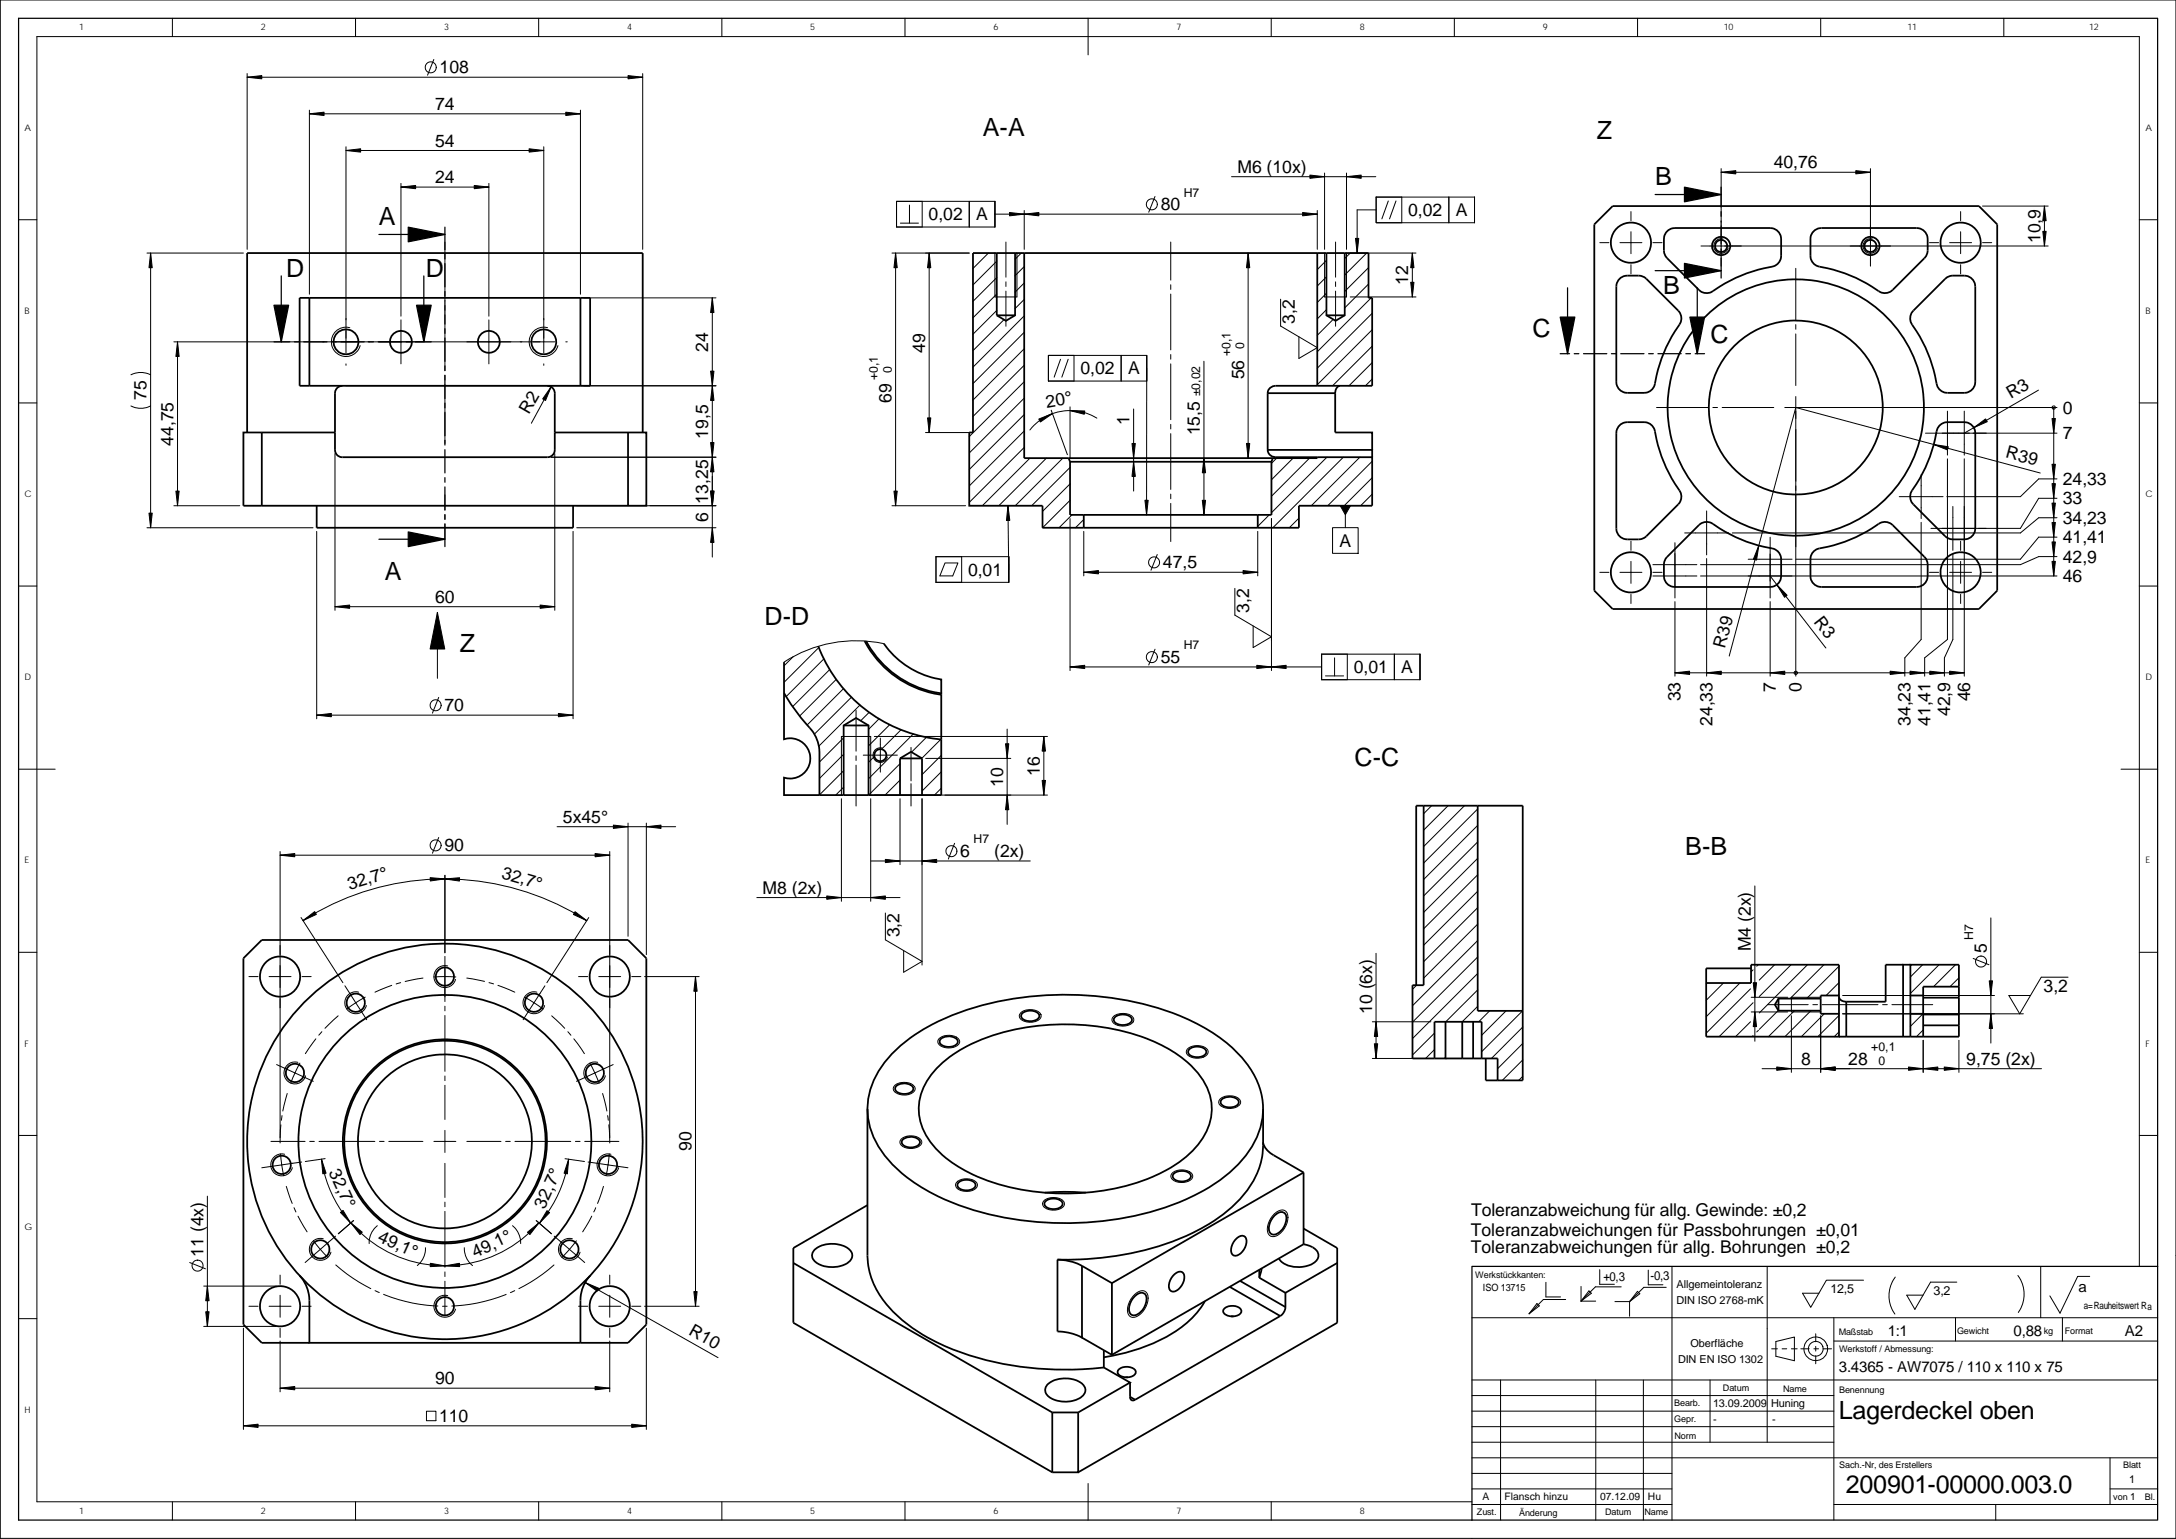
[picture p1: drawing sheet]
<svg xmlns="http://www.w3.org/2000/svg" width="594mm" height="420mm" viewBox="0 0 594 420" stroke-linecap="round" stroke-linejoin="round" font-family="sans-serif">
<g fill="none" stroke="#000" stroke-width=".27">
<path d="M.1 0h594v420h-594zM47.1 5v5M97.1 5v5M118.4 16.2l-1.7 4.3M147.1 5v5M197.1 5v5M247.1 5v5M297.1 5v10M347.1 5v5M397.1 5v5M447.1 5v5M497.1 5v5"/>
<path d="M547.1 5v5M67.5 21.1h108M67.5 20.1v48M84.5 30.1v50.2M84.5 31.1h74M158.5 30.1v50.2M175.5 20.1v48M5.1 60h5M94.5 40.1v56.2M94.5 41.1h54M109.5 50.1v36.2M109.5 51.1h24"/>
<path d="M133.5 50.1v36.2M148.5 40.1v56.2M244.8 55h26.8v7h-26.8zM244.8 55v7h7v-7M248.3 56v4.9M264.6 55v7M271.6 58.5h88M279.6 57.5v10.6M315.3 53.6l-1.7 4.3M359.6 57.5v10.6M361.6 47.2v20.9M367.6 47.2v20.9"/>
<path d="M375.6 48.2h-39.4M375.7 57.3h-5.2v11.8M375.7 53.8h26.9v7h-26.9zM375.7 53.8v7h7v-7M379 54.9l-1.7 4.9M381.1 54.9l-1.7 4.9M395.6 53.8v7M445.3 57.8v2.5M469.9 46v14.7M469.9 47h40.8M510.7 46v26.7M535.3 57.8v2.5"/>
<path d="M541.3 56.3h17.9M558.2 56.3v10.9M584.1 60h5M40.1 69.1h26.4M41.1 69.1v75M121.5 66.1v16M243.5 69.1h21.1M244.5 69.1v69M245.8 60.9h5M253.7 69.1v49M269.8 69.1l-4.2 4.2M271.6 69.1v12h6v-12"/>
<path d="M272.1 71.3l-6.5 6.5M272.1 75.8l-6.5 6.5M274.6 66.1v9.6M274.6 76.9v1.3M274.6 79.5v9.6M278.8 69.1l-1.7 1.7M279.6 72.8l-2.5 2.5M279.6 77.3l-2.5 2.5M319.6 66.1v10.4M319.6 77.7v1.3M340.8 69.1v56M359.6 69.1h.1"/>
<path d="M361.6 69.1v12h6v-12M362.1 71.1l-2.5 2.5M362.1 75.6l-2.5 2.5M364.6 66.1v9.6M364.6 76.9v1.3M364.6 79.5v9.6M373.1 69.1l-6 6M373.6 73.1l-6.5 6.5M373.6 77.6l-6.5 6.5M385.6 69.1v12M386.6 69.1h-18l-1.5 1.5M436.8 66.3h2.5"/>
<path d="M442.3 66.3h6M445.3 63.3v6M445.3 72.3v2.5M451.3 66.3h2.5M469.9 61.7v11M470.4 65.2a2 2 0 0 0-2.4 1.5 2 2 0 0 0 1.4 2.4 2 2 0 0 0 2.4-1.4M490.3 73.3v14.1M511.2 65.2a2 2 0 0 0-2.5 1.5 2 2 0 0 0 1.4 2.4 2 2 0 0 0 2.5-1.4M526.8 66.3h2.5M532.3 66.3h6M535.3 63.3v6M535.3 72.3v2.5"/>
<path d="M541.3 66.3h2.5M559.2 67.2h-94.8M47.5 93.3h104M48.5 93.3v44.8M94.5 99.3v.4M95.5 89.5a4 4 0 0 0-4.9 2.8 4 4 0 0 0 2.8 4.9 4 4 0 0 0 4.9-2.8M109.5 87.3v12M121.5 83.4v1.3M121.5 86v15.2M133.5 87.3v12M148.5 99.3v.4M149.5 89.5a4 4 0 0 0-4.9 2.8 4 4 0 0 0 2.8 4.9 4 4 0 0 0 4.9-2.8"/>
<path d="M154.5 93.3h.4M159.5 81.3h36M194.5 81.3v70.8M272.1 80.3l-6.5 6.5M272.1 84.8l-6.5 6.4M274.1 87.3l-8.5 8.4M279.6 86.2l-14 14M279.6 90.7l-14 14M279.6 95.2l-14 14M279.6 99.7l-14 14M279.6 81.7l-2.5 2.5M289.5 98.1l-1.7 4.9"/>
<path d="M291.6 98.1l-1.7 4.9M293.2 97v7M306.1 97v7M319.6 80.3v15.2M319.6 96.8v1.3M319.6 99.3v15.3M328.7 98.6v42M349.6 81.7v7.3l10 5.9-5 3v-6M362.1 80.1l-2.5 2.5M362.1 84.6l-2.5 2.5M364 87.2l-4.4 4.3M368.6 81.1h18"/>
<path d="M374.3 81.3l-14.7 14.7M374.6 99l-6.3 6.3M374.6 94.5l-10.8 10.8M374.6 85.5l-15 15M374.6 90l-15 15M490.3 88.6v1.3M490.3 91.2v14.1M5.1 110h5M35.7 110.8a5.9 5.9 0 0 0 5.4 0M35.7 102.3a6 6 0 0 1 5.4 0M94.5 105.3h101M121.5 102.5v1.2"/>
<path d="M121.5 105v16.1M150.5 105.6l-5.4 9.9M252.7 118.1h11.9M279.6 104.2l-15 15M279.6 108.7l-15 15M279.6 113.2l-15 15M279.6 117.7l-15 15M287 112l4.4 12.1M292.1 111.1v14M299.5 114.2a14 14 0 0 0-18.3 3.2M309.5 111.7v22.4M313.1 104h-26.9v-7h26.9l-.1 43.6"/>
<path d="M319.6 115.8v1.3M319.6 118.4v15.2M374.6 103.5l-1.8 1.8M452.3 111.3h14.1M467.6 111.3h1.3M470.2 111.3h14.1M490.3 108.3v76.3M531.7 112.2v12M536.3 112.2v12M556.5 106.5l-20.2 11.8M560.7 111.3v45.9M560.7 111.3h.1"/>
<path d="M561.6 118.3h-35.9M561.6 111.3h-74.3M584.1 110h5M47.5 138.1h18M91.5 123.8v42.8M121.5 135.1v4.1M150.5 124.8h45M151.5 123.8v42.8M157.5 138.1h38M243.5 138.1h20.1M275.2 138.1l.2 17.4M279.6 122.2l-15 15"/>
<path d="M281.2 125.1l-13 13M285.7 125.1l-13 13M290.2 125.1l-13 13M292.1 127.6l-10.4 10.5M292.1 136.6l-7.5 7.5M292.1 132.1l-7.5 7.5M319.6 134.9v1.3M319.6 137.4v10.4M348.5 125.1l-1.4 1.4M353 125.1l-5.9 5.9M357.5 125.1l-10.4 10.4M362.3 124.8l-15.2 15.2"/>
<path d="M366.7 124.8l-19.2 19.3M367.3 138.1v6M371.3 124.8l-13.3 13.3M374.6 134.9l-3.1 3.2M374.6 130.4l-7.6 7.7M374.6 125.9l-12.1 12.2M465.9 139.5v12M518.5 135.6h12M524.5 129.6v12M531.7 125.3v49.3l-6.2 5v5M533.2 138.3v12M536.3 125.3v59.3"/>
<path d="M557 129.1l-66.7-17.8-18.2 67.8M561.6 130.7h-5l-5 4.9h-20.1M561.6 136h-5l-5 8.3h-24.4M5.1 160h5M40.1 144.1h45.4M86.5 145.1v51.1M121.5 140.4v1.3M121.5 143v4.1M156.5 145.1v51.1M157.5 144.1h38M255.5 152h19.9v7h-19.9zM258 153.7h3.5l-1.4 3.5h-3.5z"/>
<path d="M262.5 152v7M292.1 141.6v41.5M292.6 140.6l-3.5 3.5M295.9 141.8l-2.3 2.3M295.9 145.1v12.1M295.9 156.2h47.5M315.9 151.4l-1.7 4.3M343.4 145.1v12.1M346.5 140.6l-3.1 3.1M347.1 141.6v41.5M354.6 141.5l-2.6 2.6M363.8 144.1h7v7h-7z"/>
<path d="M436.8 156.3h2.5M442.3 156.3h6M445.3 153.3v6M445.3 147.8v2.5M451.3 154.2h12M451.3 156.3h2.5M451.3 157.2h12M457.3 148.2v15.1M459.9 145.5h12M464.3 157.2h97.3M465.9 152.5v32.1M477.3 152.7h12"/>
<path d="M483.3 146.7v16.6M483.3 157.2l15.2 19.7M524.5 142.6v32l-4.5 5v5M526.8 156.3h2.5M532.3 156.3h6M533.2 151.3v23.3l-2.3 5v5M535.3 153.3v6M535.3 147.8v2.5M541.3 156.3h2.5M561.6 146.6h-5l-5 6.1h-61.3M561.6 141.4h-5l-5 4.1h-78.7M561.6 152h-5l-5 2.2h-87.3"/>
<path d="M584.1 160h5M91.5 165.6h60M119.4 167.2v18M216.6 179.3l-2.5 2.5M223.5 176.8l-9.4 9.5M224.9 179.9l-10.3 10.3M241.3 175.7a36.1 36.1 0 0 0-27.2 5.1M315.3 177.2l-1.7 4.3M337.1 160.6v7.3l10 5.9-5 3v-5.9M360.8 178.6h26.9v7h-26.9zM364.4 179.6v4.9M367.8 178.6v7"/>
<path d="M380.7 178.6v7M445.3 162.3v2.5M457.3 164.3v20.3M483.3 164.3v20.3M535.3 162.3v2.5M86.5 195.2h70M119.8 190.4l-1.7 4.3M226.5 182.8l-10.1 10.1M228.3 185.5l-10 10M230.3 188l-9.9 9.9M232.4 190.4l-10.1 10M233.7 193.9v11.2"/>
<path d="M234.8 192.5l-11.2 11.2M237.3 194.5l-2.3 2.3M240 196.3l-2.9 2.8M242.9 197.9l-5.8 5.7M246 199.2l-5.3 5.3M275 199.1v26M292.1 182.1h68.7M361.9 184.5h4.9M457.3 183.7h79M490.3 183.7h.1M5.1 210h10M229.7 218.1v28"/>
<path d="M230.3 214.9l-2.1 2.2M230.3 201.4l-6.6 6.6M230.3 205.9l-6.6 6.6M230.3 210.4l-6.6 6.6M233.7 206.4v1.2M233.7 208.9v11.1M235.7 206.2h9.3M237.7 217.1v-16h-8v16M237.7 218.1v28M238.7 201.1h47.3M238.7 217.1h47.3M238.7 206.5l-1.6 1.6"/>
<path d="M240.3 201.5v9.3M240.8 204.2a2 2 0 0 0-2.4 1.4 2 2 0 0 0 1.4 2.5 2 2 0 0 0 2.5-1.4M245.7 213l-4.1 4.1M245.7 218.1v18M245.7 208.5l-8.6 8.6M248.7 204v9.2M248.7 214v6M249.3 200.4l-12.2 12.2M251.7 218.1v45.4M252.7 207.1h23.3M252.9 201.3l-4 4M256.8 201.9l-5.1 5.1"/>
<path d="M257 215.2l-1.9 1.9M257 206.2l-5.3 5.3M257 210.7l-5.3 5.3M285 201.1v16M390.9 220l-2.2 2.1M395.3 220l-6.6 6.6M399.8 220l-11.1 11.1M579.1 210h10M76.5 232.5v78.1M76.5 233.5h90M119.8 228.6l-1.7 4.3M121.5 239v21.1"/>
<path d="M152.1 225.7h32.4M166.5 232.5v78.1M171.5 224.7v30.9M176.5 224.7v35.9M237.7 235.1h43.6M260.6 230.2l-1.7 4.3M403.4 220.9l-14.7 14.7M403.4 225.3l-14.7 14.8M403.4 229.8l-14.7 14.8M403.4 234.3l-14.7 14.8M403.4 238.8l-14.7 14.8M5.1 260h5"/>
<path d="M82.2 250.5l11.4 17.8M82.7 251.3a71.6 71.6 0 0 1 77.5 .1M160.7 250.5l-11.4 17.8M206.6 245h39.1M241.7 249.3v7.3l10 5.9-5 2.9v-5.9M403.4 243.3l-14.7 14.8M403.4 247.8l-14.7 14.8M403.4 252.3l-14.7 14.7M403.4 256.8l-17.8 17.8M479.1 241.9v42.4M543.5 250.6v34.2M584.1 260h5"/>
<path d="M68 266.6h2.5M73.5 266.6h6M82.5 266.6h2.5M92.3 277.3l-3.6 3.4M94.2 269.1l2.9 4.7M97.1 273.8l-2.4 1.7M97.1 273.8l3 4.6M97.9 270.9a2.99 2.99 0 0 0-3.7 2.1 2.99 2.99 0 0 0 2.2 3.6 2.99 2.99 0 0 0 3.6-2.1M99.7 272.2l-2.6 1.6M106.9 269l-4.5 1.9M109.4 268.3l-1.2 .3M115.5 267l-4.9 .9"/>
<path d="M118.5 266.7h6M121.5 261.1v12.3M121.5 274.7v1.3M121.5 277.2v15.3M122.2 263.7a3 3 0 0 0-3.6 2.2 3 3 0 0 0 2.1 3.6 3 3 0 0 0 3.7-2.1M127.4 267l4.9 .9M133.5 268.3l1.2 .3M135.9 269l4.6 1.9M143.2 272.2l2.6 1.6M145.8 273.8l2.5 1.7M145.8 273.8l-3 4.6M146.6 270.9a3 3 0 0 0-3.7 2.1 3 3 0 0 0 2.1 3.7 3 3 0 0 0 3.7-2.2"/>
<path d="M148.8 269.1l-3 4.7M150.6 277.3l3.6 3.4M158 266.6h2.5M163.5 266.6h6M172.5 266.6h2.5M176 266.6h14.9M189.9 266.6v90M278.9 276.3a4.1 4.1 0 0 1 5.3 .7 2.02 2.02 0 0 1-2.3 2.1 3.4 3.4 0 0 1-3.6-1.4l.2-1zM304.1 277.4a4.3 4.3 0 0 1 5.2 .2 1.5 1.5 0 0 1-1.3 2.3 3.5 3.5 0 0 1-4.4-1.3v-.4zM374.7 279h15.9M375.7 260.3v28.7M386.8 269l-1.2 1.1"/>
<path d="M403.4 261.3l-17.8 17.8M403.4 265.8l-17.8 17.7M403.4 270.3l-8.7 8.7M403.4 274.7l-4.2 4.3M406.7 276l-3 3M411.2 276l-6.7 6.6M415.7 276l-11.2 11.1M466 268.4l-.2 .2M470.5 268.4l-4.7 4.7M475 268.4l-9.2 9.2M477.9 279l-4.1 4M477.9 270l-12.1 12.1"/>
<path d="M478.1 276.3h10M478.1 272.3h10M478.6 264.8l-.5 .5M478.6 273.7l-9.3 9.3M480 263.4l-.4 .4M482.6 274.3h11.1M484.5 263.4l-4.2 4.2M485.5 275.8l-5.2 5.2M489 263.4l-8.7 8.7M489.1 277.3v15.5M489.9 275.9l-7.1 7.1M493.5 263.4l-13.2 13.1"/>
<path d="M494.4 275.9l-7.1 7.1M494.9 274.3h1.3M497.1 272.3h-8v4h8M497.1 277.3v15.5M497.5 274.3h15.2M498 263.4l-9.3 9.2M498 276.8l-6.2 6.2M502.1 277.2l-5.8 5.8M502.1 268.3l-3.5 3.5M502.1 263.8l-8.9 8.8M503.1 276.8h49.3M503.1 271.8h41.4"/>
<path d="M514 274.3h1.3M516.5 274.3h11.2M524.9 263.4l-3.3 3.3M525 276.8l-3.4 3.4M529.4 263.4l-7.8 7.8M533.9 263.4l-6 6M534.8 267l-2.4 2.4M538.7 261.7l4.3 1.7M564.6 266.8h-7.3l-5.9 10-3-5h5.9M75.5 290.6l10 4.6M78.4 298.5l-1.2 4.8M81.3 290a3 3 0 0 0-3.7 2.1 3 3 0 0 0 2.1 3.7 3 3 0 0 0 3.7-2.1"/>
<path d="M81.9 290.2l-2.5 5.5M86.2 283.6l-2.8 4.1M87.9 281.7l-.9 .9M121.5 293.8v1.2M121.5 296.3v9.3M155 281.7l.9 .9M156.7 283.6l2.8 4.1M161.1 290.2l1.3 2.7M162.4 292.9l1.1 2.8M162.4 292.9l-5 2.3M163.2 290a3 3 0 0 0-3.7 2.1 3 3 0 0 0 2.1 3.7 3 3 0 0 0 3.7-2.1M164.5 298.5l1.2 4.8"/>
<path d="M167.4 290.6l-5 2.3M244.3 296.4a4 4 0 0 1 5.5 .5 1.98 1.98 0 0 1-2.2 2 3.8 3.8 0 0 1-3.6-1.2l-.1-.5zM256.3 283.7a4 4 0 0 1 5.6 .2 1.64 1.64 0 0 1-1.7 2.1 3.4 3.4 0 0 1-4.2-1.5zM324.1 286.4a4.1 4.1 0 0 1 5.6 .3 1.7 1.7 0 0 1-1.7 2.1l-.7 .1a3.1 3.1 0 0 1-3.4-1.7zM374.7 289h15.9M391.6 282l-6 6M391.6 286.5l-2.4 2.5M415.7 280.4l-8.5 8.6M415.7 284.9l-6.8 6.9M415.7 289.4l-5.6 5.6M415.7 293.9l-1.1 1.1M478.6 282.7l-.3 .3"/>
<path d="M480.1 281.3l-.5 .4M502.1 281.7l-1.3 1.3M525.1 281.2l-1.9 1.8M525.1 284v8.8M534.8 284v8.8M557.4 291.8h-76.3M5.1 310h5M74 311.6h9.3M76.6 315l.3 3M76.7 307.1l-.2 4.9M76.9 318l.5 3M76.9 318l-5.4 .8"/>
<path d="M77 304.6l-.2 1.2M77.7 315.1a2.99 2.99 0 0 0-3.7 2.1 2.99 2.99 0 0 0 2.2 3.7 2.99 2.99 0 0 0 3.6-2.1M82.4 317.2l-5.5 .8M84.6 311.6h1.2M87.1 311.6h15.2M87.8 316.5a34 34 0 0 0 24.1 27.7 34 34 0 0 0 35.2-10.3M88.8 316.3l-5.5 .8M103.6 311.6h1.3M106.1 311.6h9.4M118.5 311.6h6M121.5 308.6v6M121.5 317.6v9.3"/>
<path d="M127.5 311.6h9.3M138 311.6h1.3M140.6 311.6h15.2M154.3 316.3l5.3 .8M155.3 316.5a34.2 34.2 0 0 1-8.1 17.5M157.1 311.6h1.3M159.6 311.6h9.4M160.6 317.2l5.4 .8M165.9 304.6l.2 1.2M166 318l-.5 3M166 318l5.4 .8M166.2 307.1l.3 4.9"/>
<path d="M166.3 315l-.3 3M166.8 315.1a3 3 0 0 0-3.7 2.1 3 3 0 0 0 2.1 3.7 3 3 0 0 0 3.7-2.1M246 311a4 4 0 0 1 5.6 .5 2.16 2.16 0 0 1-2.6 2h-.7a2.42 2.42 0 0 1-2.6-1.7zM333 300.1a4.2 4.2 0 0 1 5.5 .1 1.15 1.15 0 0 1-.4 1.8 4.1 4.1 0 0 1-5.2-.6l-.2-.4zM584.1 310h5M56.6 326.6v35.5M78.2 323.9l1.6 4.6M80.3 329.7l.5 1.2M81.4 332l2.4 4.3M85.6 338.8l3.9 4.5M88.2 338.2a3 3 0 0 0-3.6 2.1 3 3 0 0 0 2.1 3.7 3 3 0 0 0 3.7-2.1M91.6 337.5l-8.3 7.2"/>
<path d="M96.6 333.2l-4.2 3.6M103 334.6a5.9 5.9 0 0 0-2.2 4.9M121.5 328.2v1.3M121.5 330.7v15.3M139.9 334.6a6.1 6.1 0 0 1 2.2 4.9M146.4 333.2l4.2 3.6M151.3 337.5l4.2 3.6M156.2 338.2a3 3 0 0 0-3.6 2.1 3 3 0 0 0 2.1 3.7 3 3 0 0 0 3.7-2.1M157.4 338.8l-1.9 2.3M161.6 332l-2.5 4.3M162.6 329.7l-.5 1.2M164.8 323.9l-1.7 4.6"/>
<path d="M261.5 322.5a4.3 4.3 0 0 1 5.2 .5 1.61 1.61 0 0 1-1.5 2.1l-.6 .1a3.4 3.4 0 0 1-3.7-1.3v-.6zM285.1 327.7a4.4 4.4 0 0 1 5.2 .1 1.28 1.28 0 0 1-.8 2.2 3.8 3.8 0 0 1-4.8-1l-.1-.5zM319.9 320.4a4.1 4.1 0 0 1 5.6 .2 1.64 1.64 0 0 1-1.6 2.1 3.3 3.3 0 0 1-4.2-1.5zM347.9 331.4a2.15 2.15 0 0 1 3.5-.2 5.5 5.5 0 0 1-3.5 6.4 1.68 1.68 0 0 1-1.9-2l.2-1.5a6.5 6.5 0 0 1 1.7-2.7zM51.8 344.7l4.3 1.7M55.6 351.1h19.9M68 356.6h2.5M73.5 356.6h6M76.5 348.1v2.5M76.5 353.6v6M82.5 356.6h2.5M91.7 345.3l4.6 3.7 4.9 2.8"/>
<path d="M102.4 352.4l1.1 .5M104.7 353.4a43.8 43.8 0 0 0 14.8 3.2M116.2 340.6a6 6 0 0 1-2.3 4.9M120.8 356.6h1.3M121.5 347.2v1.3M121.5 349.8v9.3M122.2 353.7a3 3 0 0 0-3.6 2.2 3 3 0 0 0 2.1 3.6 3 3 0 0 0 3.7-2.1M126.8 340.6a6.1 6.1 0 0 0 2.2 4.9M138.2 353.4a44.6 44.6 0 0 1-14.8 3.2M140.5 352.4l-1.1 .5M151.3 345.3l-4.7 3.7-4.9 2.8M155.5 341.1l-2.1 2.2"/>
<path d="M155.5 341.1l4.1 3.6M158 356.6h2.5M159.8 350.1l36.2 20.5M163.5 356.6h6M166.5 348.1v2.5M166.5 353.6v6M172.5 356.6h2.5M176 356.6h14.9M309.8 353.4a2.11 2.11 0 0 1 3.4-.2 5.5 5.5 0 0 1-3.4 6.4 1.66 1.66 0 0 1-2-1.9l.3-1.5a6.4 6.4 0 0 1 1.7-2.8zM401.9 359.7h187.2M419.6 355.9l.7 .6-2.8 2.2zM422.1 350.1v4h4"/>
<path d="M427.5 354.8h-6.1l-3.9 3.9M431.6 355.2h4M431.6 351.2v4M433.8 352.4l.7 .7-2.9 2.1zM436.7 346.6v4h4M442.6 351.3h-7l-4 3.9M444.9 355.3v4M447.1 352.6l.6 .6-2.8 2.1zM450 346.8v4h4M454.9 351.5h-6.1l-3.9 3.8h-4M456.5 345.7v69.3M482.5 345.7v48"/>
<path d="M500.7 359.7v55.3M508.8 349.5h-10.2l-4.2 7.4-2.3-3.8h4.5M517.4 348.7a8.5 8.5 0 0 0-.1 10.1M533.9 359.7v6.4M534.2 350h-7.1l-4.3 7.5-2.2-3.9h4.4M550.9 348.2a8.6 8.6 0 0 1 .1 10.1M557.1 345.7v14M563.1 359.7v6.4M570.5 348.5h-3.3l-4.8 10-2.8-4.7M584.1 345.7v-335.7h-574v400h391.8M5.1 360h5M55.6 362.1h19.9"/>
<path d="M66.5 362.6v27.6M76.5 362.6v2.5M76.5 366.1v13.9M76.5 379h90M166.5 362.6v2.5M166.5 366.1v13.9M176.5 362.6v27.6M401.9 376.7h187.2M409.7 376.7v38.3M435.7 376.7v38.3M448.7 376.7v38.3M466.9 376.7v17"/>
<path d="M483.7 368.2h1.6M484.8 366.2l5.1-1.2v6.5l-5.1-1.2zM486.5 368.2h1.3M489.1 368.2h1.6M491.7 368.2h2.2M495.2 368.2h1.3M495.7 364.1v2.2M495.7 367.6v1.3M495.7 370.1v2.2M497.7 368.2h2.3M500.7 366.1h88.4M66.5 389.3h110"/>
<path d="M116.4 385.3h2.6v2.6h-2.6zM401.9 381h98.8M401.9 385.3h98.8M401.9 389.5h98.8M401.9 393.7h98.8M576.1 398v12.7M589.1 398h-187.2M47.1 410v5M97.1 410v5M147.1 410v5M197.1 410v5M247.1 410v5"/>
<path d="M297.1 405v10M347.1 410v5M401.9 410.7h54.6M401.9 406.5h54.6M401.9 402.3h54.6M500.7 410.7h88.4M544.9 410.7v4.3M576.1 406.5h13"/>
<circle cx="117.6" cy="18.4" r="1.51"/>
<circle cx="314.5" cy="55.8" r="1.5"/>
<circle cx="560.7" cy="111.3" r=".45"/>
<circle cx="315.1" cy="153.5" r="1.5"/>
<circle cx="314.5" cy="179.4" r="1.5"/>
<circle cx="118.9" cy="192.5" r="1.51"/>
<circle cx="490.3" cy="183.7" r=".45"/>
<circle cx="118.9" cy="230.8" r="1.5"/>
<circle cx="259.8" cy="232.4" r="1.5"/>
<circle cx="540.9" cy="262.5" r="1.5"/>
<circle cx="53.9" cy="345.5" r="1.51"/>
<circle cx="495.7" cy="368.2" r="3.2"/>
<circle cx="495.7" cy="368.2" r="2.02"/>
</g>
<g fill="none" stroke="#000" stroke-width=".34">
<path d="M451.9 53.1h18M469.9 51.1v5.4M469.9 57.8v1.3M76.8 75.3v18M103.5 64h18M115.7 75.3v18M121.5 62v6.2M121.5 69.4v1.3M121.5 72v6.3M121.5 79.6v1.3M428 78.6v18M451.9 73.9h18"/>
<path d="M463.4 78.6v18M469.9 60.3v6.4M469.9 67.9v1.3M469.9 70.5v5.4M74.8 93.3h4.3M80.4 93.3h1.3M82.9 93.3h6.4M90.5 93.3h1.3M93.1 93.3h6.3M100.7 93.3h1.3M103.2 93.3h6.4M110.9 93.3h1.2"/>
<path d="M113.4 93.3h4.3M121.5 82.1v6.4M121.5 89.7v1.3M121.5 92.3v6.3M121.5 99.9v1.3M426 96.6h2.5M429.8 96.6h1.3M432.3 96.6h6.4M439.9 96.6h1.3M442.5 96.6h6.3M450.1 96.6h1.3M452.6 96.6h6.4"/>
<path d="M460.3 96.6h1.2M462.8 96.6h2.6M121.5 102.4v6.4M121.5 110.1v1.2M121.5 112.6v6.4M121.5 120.2v1.3M121.5 122.8v6.3M121.5 130.4v1.3M121.5 132.9v6.4M103.5 147.2h18M121.5 140.5v1.3M121.5 143.1v6.1"/>
<path d="M589.1 345.7v69.3h-187.2M589.1 345.7v-340.7h-584v410h396.8M589.1 345.7h-187.2v69.3"/>
</g>
<g fill="none" stroke="#000" stroke-width=".49">
<path d="M272.1 69.1h5M272.1 69.1h-6.5v49h-1v20h20v6h11.3M272.1 69.1v17M277.1 69.1h2.5M277.1 69.1v17l-2.5 1.5-2.5-1.5M279.6 69.1h80M279.6 69.1v56h12.2M359.6 69.1v36.2M359.6 69.1h2.5M362.1 69.1h5M362.1 69.1v17l2.5 1.5 2.5-1.5v-17M367.1 69.1h6.5v12.2h1v24h-15"/>
<path d="M435.3 61.3l5-5h100l5 5v99.9l-5 5.1h-100l-5-5.1zM442.1 76.1a3 3 0 0 1 2.2-.9l3.4 .1 1.3 .4 9.2 9.1a3 3 0 0 1 .3 3.9 39.5 39.5 0 0 0-6.8 16.6l-.9 1.2-.9 .6-1 .2h-4.6a2.98 2.98 0 0 1-3-3v-26a3.1 3.1 0 0 1 .8-2.2zM455.2 63.1a3 3 0 0 1 2.1-.8h26a3 3 0 0 1 3 3v4.5a3 3 0 0 1-2.5 3 42.1 42.1 0 0 0-17 7.1h-1.7l-.9-.4-9.1-9-.8-1.5v-3.7a3.1 3.1 0 0 1 .9-2.2zM495.2 63.1a2.98 2.98 0 0 1 2.1-.8h26a3 3 0 0 1 3 3v3.3l-.5 1.4-9.1 9.1a3 3 0 0 1-3.8 .4 40.1 40.1 0 0 0-16.6-6.8l-.9-.5-1-1.3-.1-1.1v-4.5a2.88 2.88 0 0 1 .9-2.2zM84.5 81.3h74M84.5 81.3v24M84.5 81.3h-2.7v24h2.7M158.5 81.3h2.6v24h-2.6M158.5 81.3v24M272.1 86.1h5M362.1 86.1h5M522.4 84.8l9.1-9.1 1.4-.4 3.4-.1a3 3 0 0 1 3 3.1v26a3 3 0 0 1-3 3h-4.6a3 3 0 0 1-3-2.5 39.7 39.7 0 0 0-6.9-16.6l-.3-1 .1-1.1z"/>
<path d="M67.5 118.1v-49h108v49M71.5 118.1h20M71.5 118.1v20M71.5 118.1h-5v20h105M84.5 105.3h74M149.5 105.3a2.02 2.02 0 0 1 2 2l-.1 15.9a1.99 1.99 0 0 1-1.9 1.6h-56.4a2.03 2.03 0 0 1-1.6-2v-15.5a2.03 2.03 0 0 1 2-2M151.5 118.1h20M171.5 118.1h5v20h-5M171.5 118.1v20M346.1 107.3v15.5M346.1 107.3h18.4M359.6 105.3h-9.7a3.2 3.2 0 0 0-3.6 1.1l-.2 .9"/>
<path d="M364.5 107.3v10.8h10.1v4.7M365.8 105.3a1.86 1.86 0 0 0-1.3 2M442.2 116.1a3 3 0 0 1 2.1-.8h4.6a3 3 0 0 1 2.9 2.5 40 40 0 0 0 6.9 16.5l.3 1.5-.5 1.5-9.2 9.3-1.6 .6-3.4 .1a2.98 2.98 0 0 1-3-3v-26a3.1 3.1 0 0 1 .9-2.2zM529.4 116.3l.8-.6 .9-.4h5.2a3 3 0 0 1 3 3v26a3 3 0 0 1-3 3l-3.4-.1-1.3-.4-9.2-9.1a3 3 0 0 1-.4-3.8 40 40 0 0 0 6.9-16.7zM86.5 138.1v6h70v-6M291.8 125.1h55.7M291.8 125.1l.3 1M292.1 126.1v14.5h3.8M346.1 122.8h28.5v2M346.1 122.8a2.05 2.05 0 0 0 2.1 2h11.4M347.1 126.1v14.5h-3.7M347.5 125.1l-.4 1h-55"/>
<path d="M359.6 124.8v.3h-12.1M359.6 124.8h15v13.3h-20v6h-11.2M295.9 144.1h47.5M295.9 140.6v3.5M295.9 140.6h47.5M343.4 140.6v3.5M455.1 152l8.7-8.6a3 3 0 0 1 3.9-.4 39.7 39.7 0 0 0 16.6 6.8l1.3 .9 .6 1.4 .1 5.1a3 3 0 0 1-3 3.1h-26a2.98 2.98 0 0 1-3-3.1v-3.7zM495 150.7l.4-.3a5.9 5.9 0 0 1 3.5-1.1 39.9 39.9 0 0 0 14.4-6.5l1.6-.3 1.4 .5 9.3 9.3 .7 1.6v3.3a3 3 0 0 1-3 3.1h-26a2.99 2.99 0 0 1-3-3.1v-5.1zM223.4 176.4a40 40 0 0 0 33.6 25.5M236 175a27.9 27.9 0 0 0 21 14.7M236.5 175a27.4 27.4 0 0 0 20.5 14.3v.4M241.3 175.7a23.6 23.6 0 0 0 15.7 9.8v3.8"/>
<path d="M214.1 180.8v8.4M214.1 189.2v12.6a5.5 5.5 0 0 1 7.1 5.3 5.5 5.5 0 0 1-7.1 5.2v4.8h9.6M214.1 189.2l2.3 3.7 3 4a12.1 12.1 0 0 1 4.3 7.7v12.5M230.3 198.1h6.8M257 189.7v27.4h-5.3M223.7 217.1h6.6M230.3 217.1v-19l3.4-2.1 3.4 2.1v19M230.3 217.1h6.8M237.1 217.1h8.6M245.7 207.1l3-1.8 3 1.8M245.7 207.1h6M245.7 217.1h6"/>
<path d="M245.7 207.1v10M251.7 207.1v10M388.7 220v49h-3.1v20h6M403.4 220h12.3v75h-6.8M403.4 220v56h12.3M403.4 220h-16.8v49M279 276.7a3.3 3.3 0 0 1 4.7 .3 1.68 1.68 0 0 1-2 1.8 2.61 2.61 0 0 1-2.9-1.3zM304.3 277.8a3.3 3.3 0 0 1 4.7 .3 1.68 1.68 0 0 1-2 1.7 2.6 2.6 0 0 1-2.9-1.2zM394.6 279v10h-3M399.2 279v10M402.2 279v10M465.8 268.4h12.3v-5h24v8.4h-5v.8"/>
<path d="M465.8 268.4v14.6h36.3v-6.2h-5v-.9M478.1 264.4h-12.3v4M485.6 272.6v3.3M497.1 272.6h-11.5l-1 1.7 1 1.6h11.5M497.1 272.6v3.3M502.1 272.2a1.8 1.8 0 0 0 2 1.3M502.1 271.8v5M504.1 273.5v9.5M519.6 263.4h-4.8v10.1h-10.7M521.6 263.4h-2v19.6M521.6 271.8v5M521.6 276.8h3.5"/>
<path d="M521.6 276.8v6.2M521.6 271.8h3.5M525.1 271.8v5M525.1 277h9.7v2.9M525.1 276.8v6.2M525.1 279.9h9.7M525.1 272.4h9.7M534.8 269.4v-6h-13.2v8.4M534.8 279.9v3.1h-13.2M534.8 269.4v3M534.8 269.4h-9.7v2.4M534.8 272.4v4.6"/>
<path d="M244.5 286.8a58.1 58.1 0 0 1 28.6-13.5 87.4 87.4 0 0 1 51.4 5 37.7 37.7 0 0 1 18 15.4 19.2 19.2 0 0 1-2.1 21.4 42.9 42.9 0 0 1-19.1 13.4 87.7 87.7 0 0 1-62.8-.8 39.8 39.8 0 0 1-18.6-14.7 19.3 19.3 0 0 1 1.7-23zM244.8 296.4a3.4 3.4 0 0 1 4.5 .5 1.68 1.68 0 0 1-2 1.7 2.44 2.44 0 0 1-2.9-1.4zM255.7 291.8a40.5 40.5 0 0 1 21-10.7 64.1 64.1 0 0 1 40.5 4.3 26.7 26.7 0 0 1 12.1 10.9 14.6 14.6 0 0 1-2.9 17 39 39 0 0 1-20.2 10.8 64.7 64.7 0 0 1-40.7-3.5 27.1 27.1 0 0 1-13.3-12 14.4 14.4 0 0 1 2.2-15.4zM257 283.5a3.4 3.4 0 0 1 4.4 .5 1.68 1.68 0 0 1-2 1.8 2.44 2.44 0 0 1-2.9-1.4zM324.6 286.6a3.3 3.3 0 0 1 4.7 .2 1.69 1.69 0 0 1-2 1.8 2.57 2.57 0 0 1-2.9-1.3zM394.6 289h4.6M399.2 289h3M402.2 289h2.3M404.5 289h4.4v6M404.5 289v-10h-12.9v10M405.6 289v6h3.3M502.1 283h2"/>
<path d="M504.1 283h15.5M519.6 283h2M236.8 302.7v40.1a22.6 22.6 0 0 0 8.3 16.5 58.8 58.8 0 0 0 28.2 12.9 92.4 92.4 0 0 0 28.1 1.1M246.6 311a3.4 3.4 0 0 1 4.5 .5 1.68 1.68 0 0 1-2 1.7 2.46 2.46 0 0 1-2.9-1.4zM333.7 300.1a3.4 3.4 0 0 1 4.5 .4 1.66 1.66 0 0 1-2.1 1.8 2.39 2.39 0 0 1-2.9-1.4zM344.8 311.9a5.3 5.3 0 0 0 2.9 3.5l8.2 4.7M344.8 302.7v10a22.8 22.8 0 0 1-8.5 16.9 59.6 59.6 0 0 1-28.4 12.7 92.4 92.4 0 0 1-19.2 1.6M236.8 329l-20.2 11.7v20.4l70.7 40.9M261.6 322.9a3.3 3.3 0 0 1 4.7 .3 1.69 1.69 0 0 1-2 1.8 2.57 2.57 0 0 1-2.9-1.3zM285.2 325.6a67.4 67.4 0 0 1 11.3 0M285.4 328a3.4 3.4 0 0 1 4.7 .3 1.68 1.68 0 0 1-2 1.8 2.61 2.61 0 0 1-3-1.3zM320.4 320.5a3.4 3.4 0 0 1 4.7 .3 1.68 1.68 0 0 1-2 1.7 2.61 2.61 0 0 1-2.9-1.2z"/>
<path d="M337.7 338a1.43 1.43 0 0 1 1.8-.6 1.43 1.43 0 0 1 .8 1.8 4.1 4.1 0 0 1-3.1 3.6 1.63 1.63 0 0 1-1-2.4 4.7 4.7 0 0 1 1.5-2.4zM348 331.8a2.08 2.08 0 0 1 2.9-.5 4.4 4.4 0 0 1-3.2 5.8 1.76 1.76 0 0 1-1.2-2.6 5.7 5.7 0 0 1 1.5-2.7zM355.9 320.1l-52.3 30.2-8.2-4.7M355.9 320.1v19.6M355.9 339.7l-52.3 30.2M355.9 335.4l9.2 5.3v20.4l-70.7 40.9M355.9 339.7a4.8 4.8 0 0 1 4 2.4 2.84 2.84 0 0 1-2.5 3.3 8 8 0 0 1-7.7-1.1l-.5-.7M81.8 348.3a10.1 10.1 0 0 1 2.7 6.7v11.6h74M161.1 348.3a9.9 9.9 0 0 0-2.6 6.7v11.6M216.6 344.8l70.7 40.8M222.5 341.1a7.8 7.8 0 0 1 9.7 .3 2.38 2.38 0 0 1-1.3 3.7 8.2 8.2 0 0 1-8.5-.8 2.08 2.08 0 0 1 .1-3.2zM288.7 343.9a14.7 14.7 0 0 1 6.7 1.7"/>
<path d="M288.7 343.9v19.6a14.5 14.5 0 0 1 6.7 1.7v-19.6M303.6 350.3v19.6M309.8 353.9a1.76 1.76 0 0 1 3.2 0 4.6 4.6 0 0 1-3.4 5.2 1.75 1.75 0 0 1-1.3-2.5 5.4 5.4 0 0 1 1.5-2.7zM320.7 347.8a1.41 1.41 0 0 1 1.5-.6 1.41 1.41 0 0 1 1.1 1.2 4.2 4.2 0 0 1-3.1 4.2 1.65 1.65 0 0 1-.9-2.4 4.8 4.8 0 0 1 1.4-2.4zM329 355.2a30.4 30.4 0 0 1-16.7 12.5l-5.3 1.7-5.6 1.1M334.3 357.2a3.5 3.5 0 0 1 4.4 .2 1.42 1.42 0 0 1-1.5 1.9 2.69 2.69 0 0 1-3.3-1.4zM335.7 351.3l13.8 8M336.1 359.4h.7M338.6 349.7l12.3 7.1M343.8 346.7v2.1M344.5 346.3l-.7 2.5M349.5 359.3l-39.6 22.8"/>
<path d="M350.9 356.8l-.5 1.6-.9 .9M350.9 353v3.8M365.1 344.8l-14.2 8.2-7.1-4.2M84.5 366.6h-13l-5-5v-100l5-5h100l5 5v100l-5 5h-13M286.2 377.8a7.8 7.8 0 0 1 9.6 .4 2.37 2.37 0 0 1-1.3 3.6 8.2 8.2 0 0 1-8.5-.7 2.13 2.13 0 0 1 .2-3.3zM295.4 365.2l8.2 4.7M301.4 373.3l7.1 4.1-14.1 8.2M301.4 368.6v4.7M305.5 373.8a3.5 3.5 0 0 1 4.4 .3 1.45 1.45 0 0 1-1.5 1.9 3.1 3.1 0 0 1-3.2-1.1v-.8zM307.2 376h.7M308.5 377.4v3.9M287.3 385.6h7.1"/>
<path d="M287.3 385.6v16.4M294.4 385.6v16.4h-7.1M308.5 381.3a.85 .85 0 0 0 .4 1 .85 .85 0 0 0 1-.2M308.5 381.3l1.4 .8"/>
<circle cx="445.3" cy="66.3" r="5.5"/>
<circle cx="469.9" cy="67.2" r="1.65"/>
<circle cx="469.9" cy="67.2" r="2.5"/>
<circle cx="510.6" cy="67.2" r="2.5"/>
<circle cx="510.7" cy="67.2" r="1.65"/>
<circle cx="535.3" cy="66.3" r="5.5"/>
<circle cx="94.5" cy="93.3" r="3.4"/>
<circle cx="109.5" cy="93.3" r="3"/>
<circle cx="133.5" cy="93.3" r="3"/>
<circle cx="148.5" cy="93.3" r="3.4"/>
<circle cx="490.3" cy="111.3" r="35"/>
<circle cx="490.3" cy="111.3" r="23.7"/>
<circle cx="445.3" cy="156.3" r="5.5"/>
<circle cx="535.3" cy="156.3" r="5.5"/>
<circle cx="240.3" cy="206.2" r="1.65"/>
<circle cx="76.5" cy="266.6" r="5.5"/>
<circle cx="97.1" cy="273.8" r="2.5"/>
<circle cx="121.5" cy="266.6" r="2.5"/>
<circle cx="145.8" cy="273.8" r="2.5"/>
<circle cx="166.5" cy="266.6" r="5.5"/>
<circle cx="80.5" cy="292.9" r="2.5"/>
<circle cx="162.4" cy="292.9" r="2.5"/>
<circle cx="76.9" cy="318" r="2.5"/>
<circle cx="121.5" cy="311.6" r="40"/>
<circle cx="121.5" cy="311.6" r="27.9"/>
<circle cx="121.5" cy="311.6" r="27.5"/>
<circle cx="121.5" cy="311.6" r="23.8"/>
<circle cx="121.5" cy="311.6" r="54"/>
<circle cx="166" cy="318" r="2.5"/>
<circle cx="76.5" cy="356.6" r="5.5"/>
<circle cx="87.4" cy="341.1" r="2.5"/>
<circle cx="121.5" cy="356.6" r="2.5"/>
<circle cx="155.5" cy="341.1" r="2.5"/>
<circle cx="166.5" cy="356.6" r="5.5"/>
</g>
<g fill="#000" stroke="#000" stroke-width=".27">
<path d="M67.5 21.1l4-.5v.9z" fill-rule="evenodd"/>
<path d="M84.5 31.1l4-.5v.9z" fill-rule="evenodd"/>
<path d="M154.5 30.6l4 .5-4 .4z" fill-rule="evenodd"/>
<path d="M171.5 20.6l4 .5-4 .4z" fill-rule="evenodd"/>
<path d="M94.5 41.1l4-.5v.9z" fill-rule="evenodd"/>
<path d="M109.5 51.1l4-.5v.9z" fill-rule="evenodd"/>
<path d="M129.5 50.6l4 .5-4 .4z" fill-rule="evenodd"/>
<path d="M144.5 40.6l4 .5-4 .4z" fill-rule="evenodd"/>
<path d="M275.6 58l4 .5-4 .4z" fill-rule="evenodd"/>
<path d="M279.6 58.5l4-.5v.9z" fill-rule="evenodd"/>
<path d="M355.6 58l4 .5-4 .4z" fill-rule="evenodd"/>
<path d="M357.6 47.8l4 .4-4 .5z" fill-rule="evenodd"/>
<path d="M367.6 48.2l4-.4v.9z" fill-rule="evenodd"/>
<path d="M469.9 47l4-.4v.9z" fill-rule="evenodd"/>
<path d="M506.7 46.6l4 .4-4 .5z" fill-rule="evenodd"/>
<path d="M558.2 56.3l.4 4h-.9z" fill-rule="evenodd"/>
<path d="M41.1 69.1l.5 4h-.9z" fill-rule="evenodd"/>
<path d="M244.5 69.1l.5 4h-.9z" fill-rule="evenodd"/>
<path d="M253.7 69.1l.4 4h-.9z" fill-rule="evenodd"/>
<path d="M340.8 69.1l.4 4h-.9z" fill-rule="evenodd"/>
<path d="M370.1 65.1h.9l-.5 4z" fill-rule="evenodd"/>
<path d="M385.6 69.1l.4 4h-.9z" fill-rule="evenodd"/>
<path d="M557.7 63.2h.9l-.4 4z" fill-rule="evenodd"/>
<path d="M48.5 93.3l.4 4h-.9z" fill-rule="evenodd"/>
<path d="M194.5 81.3l.4 4h-.9z" fill-rule="evenodd"/>
<path d="M385.1 77.1h.9l-.4 4z" fill-rule="evenodd"/>
<path d="M150.5 105.6l-1.6 3.7-.7-.4z" fill-rule="evenodd"/>
<path d="M194.5 105.3l.4 4h-.9z" fill-rule="evenodd"/>
<path d="M194 101.3h.9l-.4 4z" fill-rule="evenodd"/>
<path d="M253.2 114.1h.9l-.4 4z" fill-rule="evenodd"/>
<path d="M283.6 114.4l3.7-1.5-3.3 2.3z" fill-rule="evenodd"/>
<path d="M292.1 112.1l4.1 .1-.2 .9z" fill-rule="evenodd"/>
<path d="M538.9 116.8l3.2-2.4 .5 .7z" fill-rule="evenodd"/>
<path d="M560.2 114.3h.9l-.4 4z" fill-rule="evenodd"/>
<path d="M48 134.1h.9l-.4 4z" fill-rule="evenodd"/>
<path d="M194 134.1h.9l-.4 4z" fill-rule="evenodd"/>
<path d="M194.5 124.8l.4 4h-.9z" fill-rule="evenodd"/>
<path d="M194 134.1h.9l-.4 4z" fill-rule="evenodd"/>
<path d="M194 120.8h.9l-.4 4z" fill-rule="evenodd"/>
<path d="M244.1 134.1h.9l-.5 4z" fill-rule="evenodd"/>
<path d="M275.2 138.1l.5 4h-.9z" fill-rule="evenodd"/>
<path d="M309.5 126.1l.5 4h-1z" fill-rule="evenodd"/>
<path d="M309 121.1h1l-.5 4z" fill-rule="evenodd"/>
<path d="M328.7 125.1l.4 4h-.9z" fill-rule="evenodd"/>
<path d="M340.3 121.1h.9l-.4 4z" fill-rule="evenodd"/>
<path d="M365.9 138.1h2.8l-1.4 2.4z" fill-rule="evenodd"/>
<path d="M527.9 121.3l4 .7-.2 .8z" fill-rule="evenodd"/>
<path d="M560.2 126.7h.9l-.4 4z" fill-rule="evenodd"/>
<path d="M560.2 132h.9l-.4 4z" fill-rule="evenodd"/>
<path d="M40.7 140.1h.9l-.5 4z" fill-rule="evenodd"/>
<path d="M194.5 144.1l.4 4h-.9z" fill-rule="evenodd"/>
<path d="M295.9 156.2l4-.4v.9z" fill-rule="evenodd"/>
<path d="M312.6 136.6h.9l-.5 4z" fill-rule="evenodd"/>
<path d="M328.2 136.6h.9l-.4 4z" fill-rule="evenodd"/>
<path d="M339.4 155.8l4 .4-4 .5z" fill-rule="evenodd"/>
<path d="M480.2 148.9l-.6 4-.9-.2z" fill-rule="evenodd"/>
<path d="M485.1 159.6l2.8 2.9-.7 .6z" fill-rule="evenodd"/>
<path d="M560.2 153.3h.9l-.4 3.9z" fill-rule="evenodd"/>
<path d="M560.2 137.4h.9l-.4 4z" fill-rule="evenodd"/>
<path d="M560.2 142.6h.9l-.4 4z" fill-rule="evenodd"/>
<path d="M560.2 148h.9l-.4 4z" fill-rule="evenodd"/>
<path d="M91.5 165.6l4-.4v.9z" fill-rule="evenodd"/>
<path d="M119.4 167.2l2 10h-4z" fill-rule="evenodd"/>
<path d="M147.5 165.2l4 .4-4 .5z" fill-rule="evenodd"/>
<path d="M86.5 195.2l4-.4v.9z" fill-rule="evenodd"/>
<path d="M152.5 194.8l4 .4-4 .5z" fill-rule="evenodd"/>
<path d="M292.1 182.1l4-.5v.9z" fill-rule="evenodd"/>
<path d="M343.1 181.6l4 .5-4 .4z" fill-rule="evenodd"/>
<path d="M347.1 182.1l4-.5v.9z" fill-rule="evenodd"/>
<path d="M457.3 183.7l4-.5v.9z" fill-rule="evenodd"/>
<path d="M465.9 183.7l4-.5v.9z" fill-rule="evenodd"/>
<path d="M483.3 183.7l4-.5v.9z" fill-rule="evenodd"/>
<path d="M516 183.2l4 .5-4 .4z" fill-rule="evenodd"/>
<path d="M521.5 183.2l4 .5-4 .4z" fill-rule="evenodd"/>
<path d="M526.9 183.2l4 .5-4 .4z" fill-rule="evenodd"/>
<path d="M532.3 183.2l4 .5-4 .4z" fill-rule="evenodd"/>
<path d="M274.5 203.1h.9l-.4 4z" fill-rule="evenodd"/>
<path d="M275 217.1l.4 4h-.9z" fill-rule="evenodd"/>
<path d="M285 201.1l.4 4h-.9z" fill-rule="evenodd"/>
<path d="M284.5 213.1h.9l-.4 4z" fill-rule="evenodd"/>
<path d="M76.5 233.5l4-.5v.9z" fill-rule="evenodd"/>
<path d="M117.4 239.6l4.1 .3-4 .6z" fill-rule="evenodd"/>
<path d="M121.5 240l4-.4-.1 .9z" fill-rule="evenodd"/>
<path d="M162.5 233l4 .5-4 .4z" fill-rule="evenodd"/>
<path d="M167.5 225.3l4 .4-4 .5z" fill-rule="evenodd"/>
<path d="M176.5 225.7l4-.4v.9z" fill-rule="evenodd"/>
<path d="M241.7 234.6l4 .5-4 .4z" fill-rule="evenodd"/>
<path d="M251.7 235.1l4-.5v.9z" fill-rule="evenodd"/>
<path d="M82.7 251.3l3.2-2.4 .5 .7z" fill-rule="evenodd"/>
<path d="M157 248.9l3.2 2.5-3.7-1.7z" fill-rule="evenodd"/>
<path d="M225.7 244.6l4 .4-4 .5z" fill-rule="evenodd"/>
<path d="M237.7 245l4-.4v.9z" fill-rule="evenodd"/>
<path d="M189.9 266.6l.4 4h-.9z" fill-rule="evenodd"/>
<path d="M375.7 279l.4 4h-.9z" fill-rule="evenodd"/>
<path d="M479.1 276.3l.5 4h-.9z" fill-rule="evenodd"/>
<path d="M478.7 268.3h.9l-.5 4z" fill-rule="evenodd"/>
<path d="M543.1 267.8h.9l-.5 4z" fill-rule="evenodd"/>
<path d="M543.5 276.8l.5 4h-.9z" fill-rule="evenodd"/>
<path d="M375.2 285h.9l-.4 4z" fill-rule="evenodd"/>
<path d="M485.1 291.3l4 .5-4 .4z" fill-rule="evenodd"/>
<path d="M497.1 291.8l4-.5v.9z" fill-rule="evenodd"/>
<path d="M497.1 291.8l4-.5v.9z" fill-rule="evenodd"/>
<path d="M521.1 291.3l4 .5-4 .4z" fill-rule="evenodd"/>
<path d="M525.1 291.8l4-.5v.9z" fill-rule="evenodd"/>
<path d="M530.8 291.3l4 .5-4 .4z" fill-rule="evenodd"/>
<path d="M87.8 316.5l1.2 3.8-.9 .2z" fill-rule="evenodd"/>
<path d="M155.3 316.5l-.4 4-.9-.2z" fill-rule="evenodd"/>
<path d="M92.9 331l.8-.5 2 3.4z" fill-rule="evenodd"/>
<path d="M95.8 333.9l3.1 2.5-.6 .6z" fill-rule="evenodd"/>
<path d="M144 336.4l3.1-2.5-2.4 3.1z" fill-rule="evenodd"/>
<path d="M149.3 330.5l.7 .6-2.8 2.9z" fill-rule="evenodd"/>
<path d="M56.6 351.1l.5 4h-.9z" fill-rule="evenodd"/>
<path d="M117.5 344.9l4 .7-4.1 .2z" fill-rule="evenodd"/>
<path d="M121.5 345.6l3.9-.7 .1 .9z" fill-rule="evenodd"/>
<path d="M159.8 350.1l3.7 1.6-.5 .8z" fill-rule="evenodd"/>
<path d="M189.4 352.6h.9l-.4 4z" fill-rule="evenodd"/>
<path d="M56.2 358.1h.9l-.5 4z" fill-rule="evenodd"/>
<path d="M76.5 379l4-.5v.9z" fill-rule="evenodd"/>
<path d="M162.5 378.5l4 .5-4 .4z" fill-rule="evenodd"/>
<path d="M66.5 389.3l4-.5v.9z" fill-rule="evenodd"/>
<path d="M172.5 388.8l4 .5-4 .4z" fill-rule="evenodd"/>
</g>
<path d="M459.9 51.1l10 2-10 2zM111.5 62l10 2-10 2zM459.9 71.9l10 2-10 2zM74.8 83.3h4l-2 10zM113.7 83.3h4l-2 10zM426 86.6h4l-2 10zM461.4 86.6h4l-2 10zM111.5 145.2l10 2-10 2z" fill="#000" stroke="#000" stroke-width=".34"/>
<g font-size="6.9">
<text x="268.3" y="37">A-A</text>
<text x="436" y="37.9">Z</text>
<text x="451.9" y="50.4">B</text>
<text x="103.5" y="61.3">A</text>
<text x="78.1" y="75.8">D</text>
<text x="116.3" y="75.5">D</text>
<text x="454.1" y="80.4">B</text>
<text x="418.4" y="92.1">C</text>
<text x="467" y="93.6">C</text>
<text x="105.1" y="158.3">A</text>
<text x="208.7" y="170.7">D-D</text>
<text x="125.6" y="177.9">Z</text>
<text x="369.8" y="209">C-C</text>
<text x="460.1" y="233.3">B-B</text>
<text x="502" y="387.4">Lagerdeckel oben</text>
<text x="504" y="407.5">200901-00000.003.0</text>
</g>
<g font-size="4.8">
<text x="120" y="20">108</text>
<text x="118.8" y="30">74</text>
<text x="118.8" y="40">54</text>
<text x="337.8" y="47.2">M6 (10x)</text>
<text x="484.3" y="46">40,76</text>
<text x="118.8" y="50">24</text>
<text x="316.9" y="57.4">80</text>
<text x="384.4" y="58.9">0,02</text>
<text x="397.5" y="58.9">A</text>
<text x="253.5" y="60.1">0,02</text>
<text x="266.5" y="60.1">A</text>
<text x="557.1" y="66.4" transform="rotate(-90 557.1 66.4)">10,9</text>
<text x="384.5" y="77.7" transform="rotate(-90 384.5 77.7)">12</text>
<text x="353.5" y="88.3" transform="rotate(-90 353.5 88.3)">3,2</text>
<text x="193.4" y="96" transform="rotate(-90 193.4 96)">24</text>
<text x="252.6" y="96.2" transform="rotate(-90 252.6 96.2)">49</text>
<text x="295" y="102.2">0,02</text>
<text x="308" y="102.2">A</text>
<text x="339.7" y="103.5" transform="rotate(-90 339.7 103.5)">56</text>
<text x="40" y="109.2" transform="rotate(-90 40 109.2)">75</text>
<text x="144.4" y="113.3" transform="rotate(-60 144.4 113.3)">R2</text>
<text x="243.4" y="110" transform="rotate(-90 243.4 110)">69</text>
<text x="285.8" y="111.3" transform="rotate(-10 285.8 111.3)">20°</text>
<text x="549" y="109" transform="rotate(-30 549 109)">R3</text>
<text x="563.2" y="112.9">0</text>
<text x="193.4" y="119.8" transform="rotate(-90 193.4 119.8)">19,5</text>
<text x="308.4" y="115.9" transform="rotate(-90 308.4 115.9)">1</text>
<text x="327.6" y="118.9" transform="rotate(-90 327.6 118.9)">15,5</text>
<text x="563.2" y="119.9">7</text>
<text x="47.4" y="121.7" transform="rotate(-90 47.4 121.7)">44,75</text>
<text x="547.4" y="124.9" transform="rotate(15 547.4 124.9)">R39</text>
<text x="193.4" y="137.5" transform="rotate(-90 193.4 137.5)">13,25</text>
<text x="563.2" y="132.4">24,33</text>
<text x="563.2" y="137.7">33</text>
<text x="193.4" y="142.4" transform="rotate(-90 193.4 142.4)">6</text>
<text x="563.2" y="143">34,23</text>
<text x="365.7" y="149.2">A</text>
<text x="563.2" y="148.3">41,41</text>
<text x="317.5" y="155.2">47,5</text>
<text x="563.2" y="153.6">42,9</text>
<text x="264.3" y="157.1">0,01</text>
<text x="563.2" y="158.9">46</text>
<text x="118.8" y="164.6">60</text>
<text x="341" y="167.3" transform="rotate(-90 341 167.3)">3,2</text>
<text x="495.1" y="169.8" transform="rotate(52 495.1 169.8)">R3</text>
<text x="470.9" y="177.1" transform="rotate(-75 470.9 177.1)">R39</text>
<text x="316.9" y="181">55</text>
<text x="369.6" y="183.7">0,01</text>
<text x="382.6" y="183.7">A</text>
<text x="458.8" y="191.5" transform="rotate(-90 458.8 191.5)">33</text>
<text x="484.9" y="188.8" transform="rotate(-90 484.9 188.8)">7</text>
<text x="491.8" y="188.8" transform="rotate(-90 491.8 188.8)">0</text>
<text x="537.8" y="191.5" transform="rotate(-90 537.8 191.5)">46</text>
<text x="121.3" y="194.2">70</text>
<text x="532.4" y="195.5" transform="rotate(-90 532.4 195.5)">42,9</text>
<text x="467.5" y="198.2" transform="rotate(-90 467.5 198.2)">24,33</text>
<text x="521.6" y="198.2" transform="rotate(-90 521.6 198.2)">34,23</text>
<text x="527" y="198.2" transform="rotate(-90 527 198.2)">41,41</text>
<text x="273.9" y="214.7" transform="rotate(-90 273.9 214.7)">10</text>
<text x="283.9" y="211.7" transform="rotate(-90 283.9 211.7)">16</text>
<text x="153.7" y="224.7">5x45°</text>
<text x="121.3" y="232.4">90</text>
<text x="136.7" y="239.7" transform="rotate(16 136.7 239.7)">32,7°</text>
<text x="262.2" y="234">6</text>
<text x="271.4" y="234">(2x)</text>
<text x="95.4" y="242.8" transform="rotate(-16 95.4 242.8)">32,7°</text>
<text x="208.2" y="244">M8 (2x)</text>
<text x="245.6" y="255.9" transform="rotate(-90 245.6 255.9)">3,2</text>
<text x="478" y="259.8" transform="rotate(-90 478 259.8)">M4 (2x)</text>
<text x="542.4" y="260.1" transform="rotate(-90 542.4 260.1)">5</text>
<text x="557.9" y="270.7">3,2</text>
<text x="374.6" y="276.8" transform="rotate(-90 374.6 276.8)">10 (6x)</text>
<text x="491.7" y="290.7">8</text>
<text x="504.6" y="290.7">28</text>
<text x="536.8" y="290.7">9,75 (2x)</text>
<text x="188.8" y="314.3" transform="rotate(-90 188.8 314.3)">90</text>
<text x="89.7" y="320" transform="rotate(66 89.7 320)">32,7°</text>
<text x="148.7" y="330.2" transform="rotate(-66 148.7 330.2)">32,7°</text>
<text x="401.7" y="332.1">Toleranzabweichung für allg. Gewinde: ±0,2</text>
<text x="102.9" y="338.7" transform="rotate(24 102.9 338.7)">49,1°</text>
<text x="401.5" y="341.9">Toleranzabweichungen für allg. Bohrungen ±0,2</text>
<text x="401.5" y="337.4">Toleranzabweichungen für Passbohrungen ±0,01</text>
<text x="55.5" y="343.1" transform="rotate(-90 55.5 343.1)">11 (4x)</text>
<text x="129.8" y="343.3" transform="rotate(-24 129.8 343.3)">49,1°</text>
<text x="187.8" y="364.1" transform="rotate(30 187.8 364.1)">R10</text>
<text x="118.8" y="378">90</text>
<text x="119.9" y="388.2">110</text>
</g>
<g font-size="4.1">
<text x="567.4" y="352.7">a</text>
<text x="515.4" y="364.7">1:1</text>
<text x="549.7" y="364.7">0,88</text>
<text x="580.1" y="364.7">A2</text>
<text x="502" y="374.6">3.4365 - AW7075 / 110 x 110 x 75</text>
</g>
<g font-size="3.4">
<text x="437.8" y="349.7">+0,3</text>
<text x="450.6" y="349.5">-0,3</text>
<text x="499.8" y="353.1">12,5</text>
<text x="527.9" y="353.6">3,2</text>
</g>
<g font-size="3.3">
<text x="323.2" y="53.7">H7</text>
<text x="339.7" y="95.3" transform="rotate(-90 339.7 95.3)">0</text>
<text x="243.5" y="101.8" transform="rotate(-90 243.5 101.8)">0</text>
<text x="335.9" y="97.3" transform="rotate(-90 335.9 97.3)">+0,1</text>
<text x="239.7" y="103.8" transform="rotate(-90 239.7 103.8)">+0,1</text>
<text x="327.6" y="108.2" transform="rotate(-90 327.6 108.2)">±0,02</text>
<text x="323.2" y="177.3">H7</text>
<text x="265.8" y="230.3">H7</text>
<text x="538.7" y="256.5" transform="rotate(-90 538.7 256.5)">H7</text>
<text x="510.9" y="287">+0,1</text>
<text x="512.8" y="290.7">0</text>
</g>
<g font-size="3">
<text x="457.7" y="351.7">Allgemeintoleranz</text>
<text x="457.7" y="355.9">DIN ISO 2768-mK</text>
<text x="461.5" y="367.8">Oberfläche</text>
<text x="458.1" y="372">DIN EN ISO 1302</text>
<text x="467.7" y="384.2">13.09.2009</text>
<text x="467.7" y="388.6">-</text>
<text x="483.5" y="384.2">Huning</text>
<text x="483.9" y="388.5">-</text>
<text x="581.3" y="404.8">1</text>
</g>
<g font-size="2.8">
<text x="404.8" y="409.6">A</text>
<text x="410.7" y="409.6">Flansch hinzu</text>
<text x="436.9" y="409.6">07.12.09</text>
<text x="449.9" y="409.6">Hu</text>
</g>
<g font-size="2.7">
<text x="404.9" y="352.4">ISO 13715</text>
<text x="568.9" y="357.4">a=Rauheitswert Ra</text>
</g>
<g font-size="2.5">
<text x="21.6" y="8.2">1</text>
<text x="71.2" y="8.2">2</text>
<text x="121.2" y="8.2">3</text>
<text x="171.2" y="8.2">4</text>
<text x="221.2" y="8.2">5</text>
<text x="271.2" y="8.2">6</text>
<text x="321.2" y="8.2">7</text>
<text x="371.2" y="8.2">8</text>
<text x="421.2" y="8.2">9</text>
<text x="470.6" y="8.2">10</text>
<text x="520.8" y="8.2">11</text>
<text x="570.4" y="8.2">12</text>
<text x="6.7" y="35.7">A</text>
<text x="585.7" y="35.7">A</text>
<text x="6.7" y="85.7">B</text>
<text x="585.7" y="85.7">B</text>
<text x="6.7" y="135.7">C</text>
<text x="585.7" y="135.7">C</text>
<text x="6.7" y="185.7">D</text>
<text x="585.7" y="185.7">D</text>
<text x="6.7" y="235.7">E</text>
<text x="585.7" y="235.7">E</text>
<text x="6.7" y="285.7">F</text>
<text x="585.7" y="285.7">F</text>
<text x="6.7" y="335.7">G</text>
<text x="402.8" y="349">Werkstückkanten:</text>
<text x="502" y="364.4">Maßstab</text>
<text x="534.3" y="364.3">Gewicht</text>
<text x="558" y="364.3">kg</text>
<text x="563.7" y="364.3">Format</text>
<text x="502.1" y="369">Werkstoff / Abmessung:</text>
<text x="457.1" y="383.9">Bearb.</text>
<text x="470.4" y="379.9">Datum</text>
<text x="486.8" y="379.9">Name</text>
<text x="502.1" y="380.3">Benennung</text>
<text x="6.7" y="385.7">H</text>
<text x="457.1" y="388.3">Gepr.</text>
<text x="457.2" y="392.8">Norm</text>
<text x="502.1" y="400.9">Sach.-Nr, des Erstellers</text>
<text x="579.7" y="400.7">Blatt</text>
<text x="21.6" y="413.2">1</text>
<text x="71.2" y="413.2">2</text>
<text x="121.2" y="413.2">3</text>
<text x="171.2" y="413.2">4</text>
<text x="221.2" y="413.2">5</text>
<text x="271.2" y="413.2">6</text>
<text x="321.2" y="413.2">7</text>
<text x="371.2" y="413.2">8</text>
<text x="403.2" y="413.7">Zust.</text>
<text x="414.7" y="413.7">Änderung</text>
<text x="438.2" y="413.7">Datum</text>
<text x="448.9" y="413.7">Name</text>
<text x="576.9" y="409.5">von 1</text>
<text x="585.6" y="409.5">Bl.</text>
</g>
</svg>
